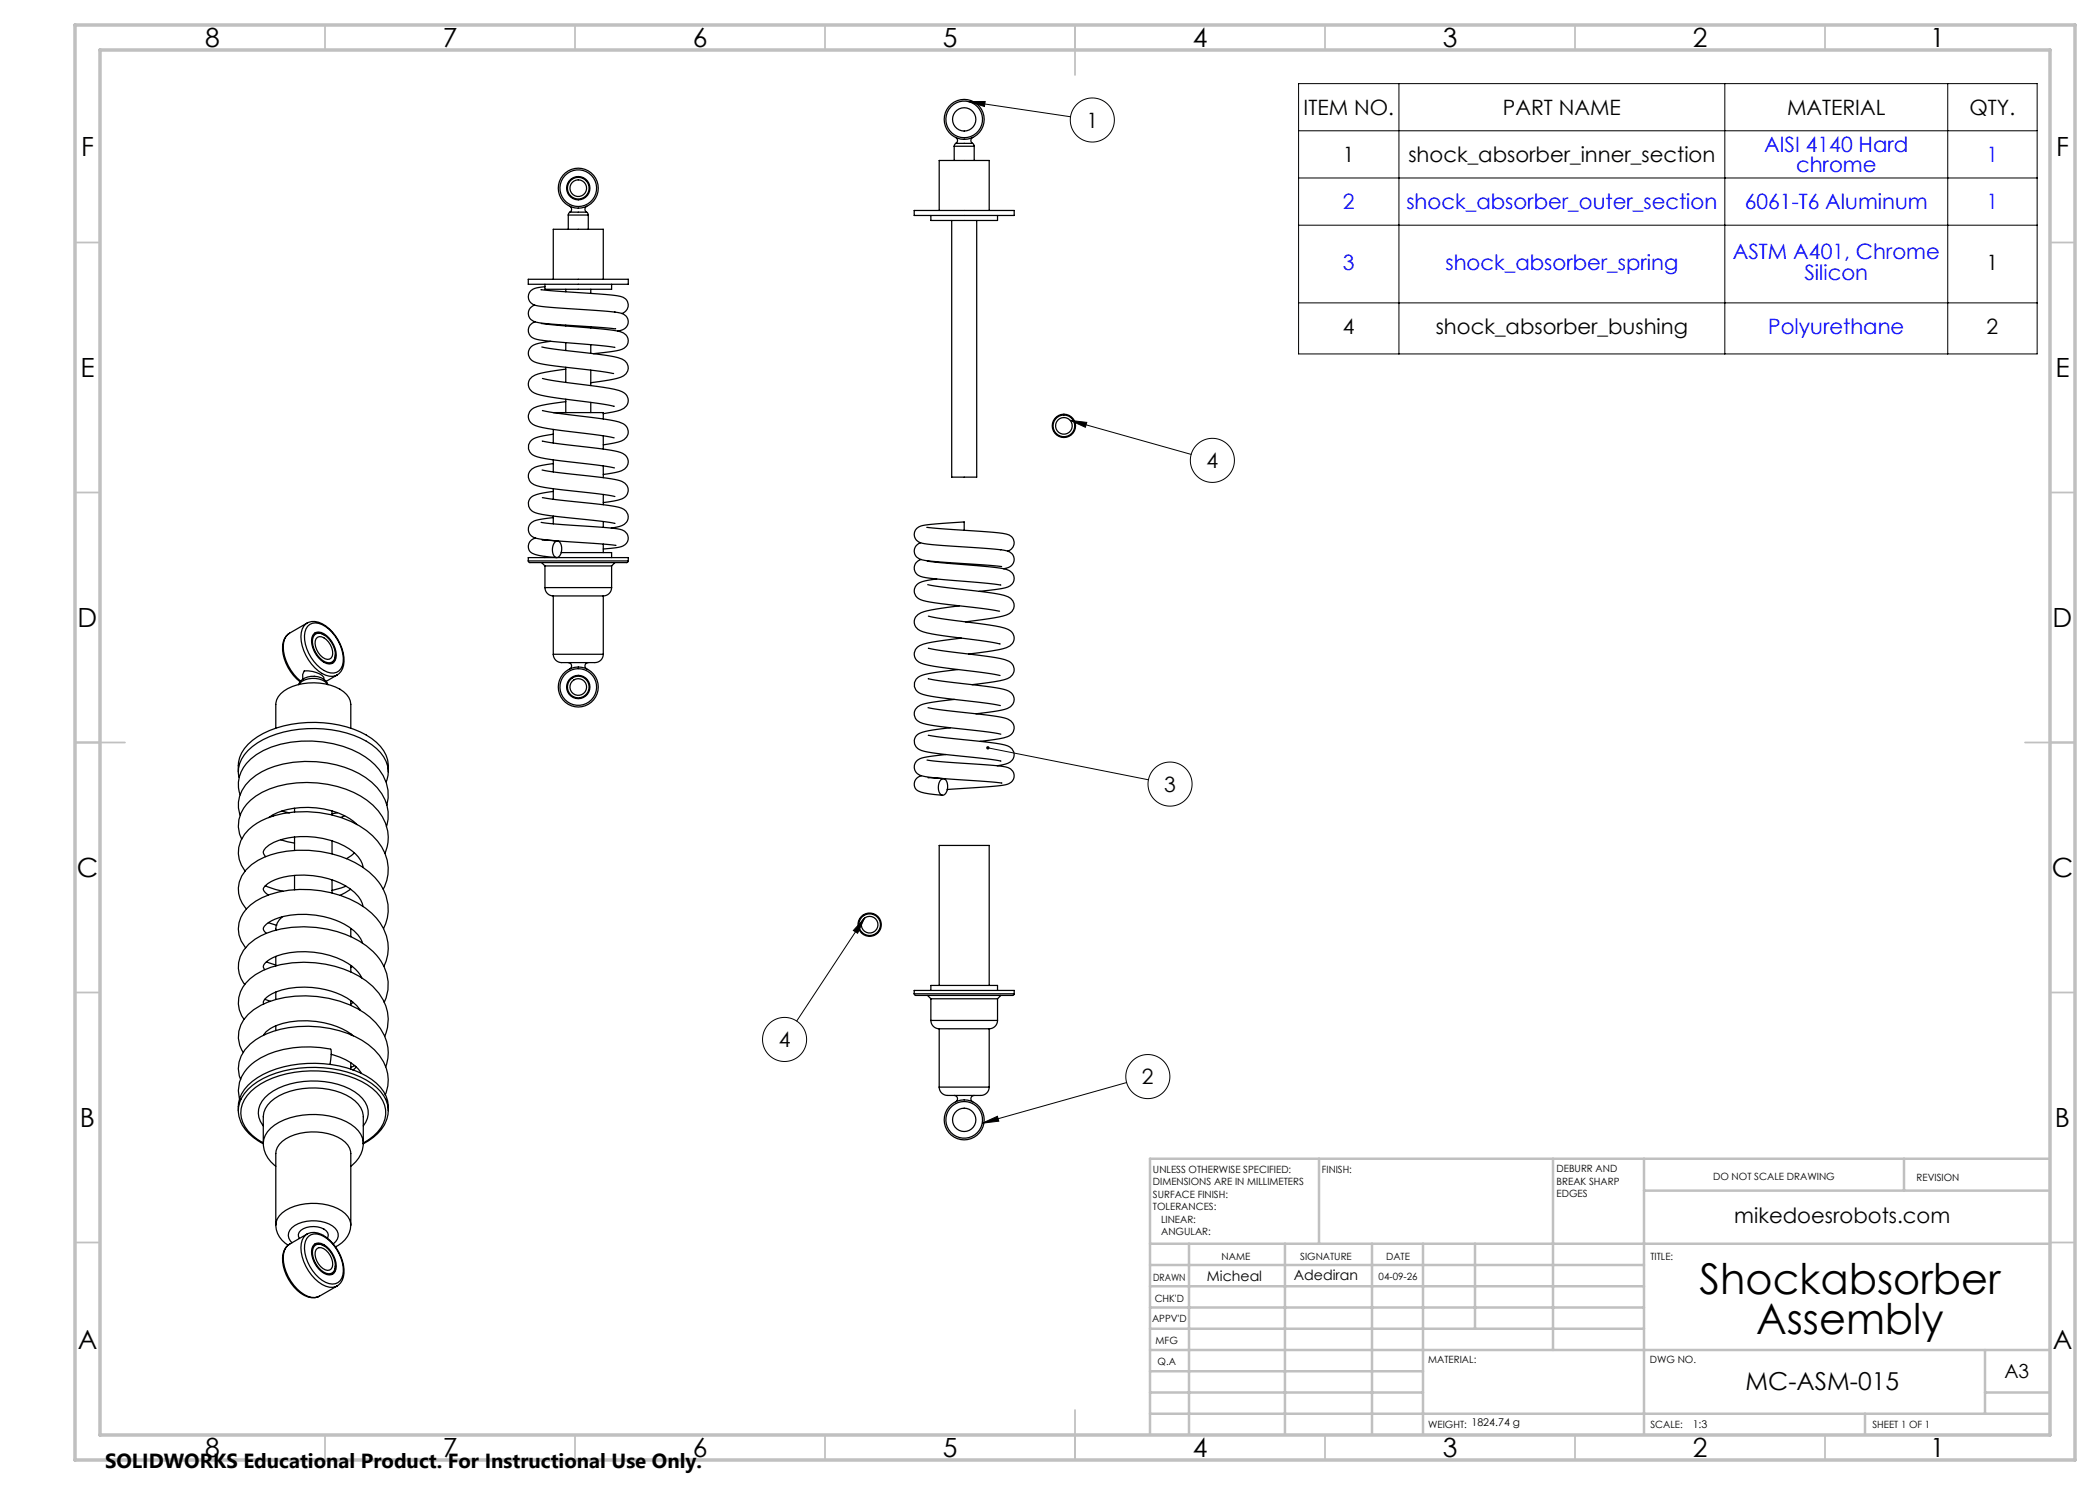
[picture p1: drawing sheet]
<svg xmlns="http://www.w3.org/2000/svg" width="420mm" height="297mm" viewBox="0 0 420 297" stroke-linecap="round" stroke-linejoin="round" font-family="sans-serif">
<g fill="none" stroke="#000" stroke-width=".25">
<path d="M190.8 29.2h4M190.8 29.2v2.9M191.1 27.5a.67 .67 0 0 1 .1 1.2M191.2 28.7l-.4 .5M191.2 28.7h3.3M194.5 28.7l.3 .5M194.6 27.5a.67 .67 0 0 0-.1 1.2M194.8 29.2v2.9M105.7 55.9h20v1h-20zM108.2 58l8.4 .6a42.8 42.8 0 0 1 8 .9 1.72 1.72 0 0 1 1 1.7 1.72 1.72 0 0 1-1.3 1.5M109 57.3l-1.2 .2a1.92 1.92 0 0 0-1.9 2.7 2.92 2.92 0 0 0 2.5 1.1l14.6 1.1M109 56.9v1h13.3v-1"/>
<path d="M110.7 55.9v-10h10v10M113.2 57.9v.5M113.7 43h4M113.7 43v2.9M113.9 41.3a.67 .67 0 0 1 .1 1.1M114 42.4l-.3 .6M114 42.4h3.3M117.3 42.4l.4 .6M117.4 41.3a.67 .67 0 0 0-.1 1.1M117.7 43v2.9M118.2 57.9v.8M182.8 42.1h20v1h-20z"/>
<path d="M186.2 43.1v1h13.3v-1M187.8 42.1v-10h10v10M190.3 44.1v51.3h5v-51.3M106.9 61a1.74 1.74 0 0 0-1.2 1.9 1.74 1.74 0 0 0 1.5 1.5l3.3 .4 12.6 1M107 64.4a1.79 1.79 0 0 0-1.3 1.9 1.79 1.79 0 0 0 1.7 1.6l15.6 1.6M108.3 64.7l9.8 .9a24.7 24.7 0 0 1 6.6 1 1.83 1.83 0 0 1 .9 2 1.83 1.83 0 0 1-1.7 1.4l-5.2 .7M108.4 69.4l7.4 1a40.7 40.7 0 0 1 8.6 1.4 1.9 1.9 0 0 1 1.2 2 1.9 1.9 0 0 1-1.5 1.7l-2.4 .5-3.5 .5M108.5 75.7l7 1.1a46 46 0 0 1 8.9 1.6 1.91 1.91 0 0 1 1.2 1.9 1.91 1.91 0 0 1-1.5 1.7l-3.4 .7M110.2 68.3l-2.4 .3a2.04 2.04 0 0 0-1.8 3l.8 .8a43.8 43.8 0 0 0 9.1 1.4l6.8 .9M113.2 73.8h-.2a19.3 19.3 0 0 0-6.6 1.6 1.94 1.94 0 0 0-.7 2 1.94 1.94 0 0 0 1.7 1.4l2.9 .6 9.7 1.3 2.8 .6M113.2 65v.2M113.2 68.5v1.6"/>
<path d="M113.2 73.5v3M113.2 79.8v2.7M118.2 65.3v.3M118.2 68.9v1.8M118.2 74v3.1M122.9 62.4a2.57 2.57 0 0 1 2.7 1.4 1.95 1.95 0 0 1-2.1 2.4M108.4 94l7.3 1a46 46 0 0 1 8.7 1.3 1.84 1.84 0 0 1 1.3 1.8 1.84 1.84 0 0 1-1.3 1.7l-3.7 .7M108.4 88.2l7.5 1.1a40.6 40.6 0 0 1 8.7 1.4 1.92 1.92 0 0 1 1 2.2 1.92 1.92 0 0 1-1.9 1.4l-3 .6M108.5 99.5l7.2 .9a52.9 52.9 0 0 1 8.6 1.2 1.87 1.87 0 0 1 1.3 2.1 1.87 1.87 0 0 1-1.7 1.6l-1.6 .3M108.5 82.1l7.5 1.1a39.3 39.3 0 0 1 8.6 1.5 1.87 1.87 0 0 1 1 1.9 1.87 1.87 0 0 1-1.3 1.6l-3.6 .8M110.7 86.8l-2.9 .6a2.01 2.01 0 0 0-2 1.3 2.01 2.01 0 0 0 .8 2.3 30.8 30.8 0 0 0 8.2 1.5l8.1 1.1M110.7 92.7l-2.9 .5a2.12 2.12 0 0 0-2.1 2.3 2.39 2.39 0 0 0 2.4 1.8l12.5 1.6 2.4 .4"/>
<path d="M110.7 98.3a8.8 8.8 0 0 0-4.6 1.3 1.83 1.83 0 0 0 1 3 113.9 113.9 0 0 0 13.1 1.6l2.8 .5M110.7 82.5h10v1.3M110.7 85.9v2.7M110.7 92v2.4M110.7 97.7v2.2M113.2 80.3a30.3 30.3 0 0 0-6.4 1.3 1.87 1.87 0 0 0-1.1 1.8 1.87 1.87 0 0 0 1.3 1.7 82.8 82.8 0 0 0 11.8 1.8l4 .7M118.2 80.5v2M120.7 87.2v2.6M120.7 93.2v2.3M120.7 98.9v2M105.7 112.2l.3 .3h19.3l.4-.3M105.7 112.2v-.7h20v.7"/>
<path d="M105.7 112.2h20M107.1 107.6a1.66 1.66 0 0 0-1.4 1.6 1.66 1.66 0 0 0 1.3 1.7l1.6 .3 2.7 .3M108.2 104.5l11.5 .9a15.1 15.1 0 0 1 5.2 .9 1.76 1.76 0 0 1 .7 1.9 1.76 1.76 0 0 1-1.6 1.2l-3.3 .4M108.3 112.5l.7 .7M108.4 108l3.1 .2M109 117.5a1.67 1.67 0 0 0 1.7 1.7M109 113.2h13.3M109 117.5h13.3M109 111.3v.2M109 113.2v4.3M110.7 103.5l-2.1 .3a3.2 3.2 0 0 0-2.8 1.3 2 2 0 0 0 2.1 2.7l15.3 1.3M110.7 119.2h10"/>
<path d="M110.7 103.2v1.6M110.7 108.1h.1M110.7 119.2v11.7M111 108.4a.76 .76 0 0 1 .8-.1 .76 .76 0 0 1 .5 .8v.9a1.34 1.34 0 0 1-1.1 1.5 2.12 2.12 0 0 1-.2-3.1zM112.2 110.5h10.1v1M120.7 104.3v1.2M120.7 108.8v1.7M120.7 119.2v11.7M122.3 117.5a1.67 1.67 0 0 1-1.6 1.7M122.3 113.2v4.3M123 112.5l-.7 .7M184.1 108.6a1.74 1.74 0 0 0-1.3 1.8 1.74 1.74 0 0 0 1.6 1.6l3.2 .4 12.7 .9"/>
<path d="M184.2 111.9a1.79 1.79 0 0 0-1.4 1.9 1.79 1.79 0 0 0 1.8 1.6l15.6 1.6M185.4 105.5l8.4 .6a42.8 42.8 0 0 1 8 .9 1.72 1.72 0 0 1 1 1.7 1.72 1.72 0 0 1-1.3 1.5M185.5 112.2l9.8 .9a24.7 24.7 0 0 1 6.6 1 1.83 1.83 0 0 1 .9 2.1 1.83 1.83 0 0 1-1.7 1.4l-5.3 .7M185.5 116.9l7.5 1a40.7 40.7 0 0 1 8.6 1.5 1.9 1.9 0 0 1 1.2 1.9 1.9 1.9 0 0 1-1.5 1.7l-2.4 .6-5.8 .8M187.3 115.8l-2.3 .4a2.04 2.04 0 0 0-1.9 3l.9 .7a43.8 43.8 0 0 0 9 1.4l6.9 .9M192.8 106.1v-1.7l-1.3 .1a31.5 31.5 0 0 0-7.8 .9 1.81 1.81 0 0 0-.7 2.1 1.81 1.81 0 0 0 1.9 1.2l15.3 1.2M200.1 109.9a2.57 2.57 0 0 1 2.6 1.4 1.95 1.95 0 0 1-2 2.4M57.9 126.7a3.4 3.4 0 0 0-1.2 3.6 9.8 9.8 0 0 0 3.4 5.9M57.9 126.7a3.3 3.3 0 0 0-1.4 3.3 9.3 9.3 0 0 0 3.5 6.4M59.8 136.9a4 4 0 0 1 5.7 0M60.6 135.8a1.78 1.78 0 0 1 .2-1.6 5 5 0 0 1 4 1.3v.4M61.4 124.6l-3.5 2.1"/>
<path d="M61.5 124.6a3.4 3.4 0 0 0-1.3 3.6 9.2 9.2 0 0 0 5 6.9 2.57 2.57 0 0 0 2.2-.1M61.5 124.6a3.4 3.4 0 0 1 3.7 .6 8.7 8.7 0 0 1 3.5 7.9 2.69 2.69 0 0 1-1.3 1.9M61.5 125.3a2.61 2.61 0 0 1 3.6 0 8 8 0 0 1 3.4 7.8 2.11 2.11 0 0 1-3 1.3 8.1 8.1 0 0 1-4.5-8zM62.8 126.7a2.28 2.28 0 0 1 3.1 .9 4.6 4.6 0 0 1 1.1 4.5 1.45 1.45 0 0 1-2.2 .4 5.2 5.2 0 0 1-2.4-4.9zM62.9 127a2.1 2.1 0 0 1 2.9 .8 4.1 4.1 0 0 1 1 4.3 1.48 1.48 0 0 1-2.3 0 4.6 4.6 0 0 1-1.8-4.8zM62.9 126.6a1.83 1.83 0 0 1 1.9 .3M63.5 127.5a2.19 2.19 0 0 1 2.6 1.5 2.01 2.01 0 0 1-.2 2.8 2.6 2.6 0 0 1-2.6-1.9 2.16 2.16 0 0 1 .2-2.4zM65.6 136.9a3.2 3.2 0 0 0-4.1-1.5 2.38 2.38 0 0 0-1.8 1.6M67.1 130.9a2.06 2.06 0 0 1-.7 1.8M67.4 135l-2.2 1.3M110.7 130.9a1.92 1.92 0 0 0 2.4 1.6h4.6a2.93 2.93 0 0 0 2.7-.7l.3-.9M110.7 130.9h10"/>
<path d="M113.7 132.5a.67 .67 0 0 1 .6 .5 .67 .67 0 0 1-.4 .8M117.7 132.5a.67 .67 0 0 0-.7 .5 .67 .67 0 0 0 .4 .8M185.6 135.8l7.5 1a40.6 40.6 0 0 1 8.7 1.4 1.92 1.92 0 0 1 1 2.2 1.92 1.92 0 0 1-1.9 1.5l-5.7 .9M185.7 123.2l7 1.1a46 46 0 0 1 8.9 1.6 1.91 1.91 0 0 1 1.2 2 1.91 1.91 0 0 1-1.5 1.6l-3.1 .7-4.5 .6M185.7 129.7l7.4 1a39.3 39.3 0 0 1 8.7 1.5 1.87 1.87 0 0 1 1 1.9 1.87 1.87 0 0 1-1.3 1.6l-2.6 .6-4.5 .6M190.9 139.9h-.6a30 30 0 0 0-6.2 1.1 1.89 1.89 0 0 0-1.2 2 1.89 1.89 0 0 0 1.7 1.7l3.3 .6 8.6 1 3.7 .5M191.6 133.9a34.3 34.3 0 0 0-7.6 1.3 1.92 1.92 0 0 0-1.1 2.1 1.92 1.92 0 0 0 1.7 1.6l3 .6 8.8 1 3.7 .6M191.9 121.2h-.5a37.4 37.4 0 0 0-7.2 1.3 1.96 1.96 0 0 0-1.3 2.1 1.96 1.96 0 0 0 1.7 1.8l2.9 .6 9.7 1.3 2.8 .5M192.3 127.6l-1.5 .2a32 32 0 0 0-6.9 1.3 1.87 1.87 0 0 0-1.1 1.9 1.87 1.87 0 0 0 1.4 1.6 82.8 82.8 0 0 0 11.8 1.8l4 .7M47.7 154.4a7.1 7.1 0 0 1 3.8-7 23.2 23.2 0 0 1 21.8-.4 7.8 7.8 0 0 1 4.4 5.9v1.5M47.8 155.4a6.1 6.1 0 0 1 2.7-6.1 21.4 21.4 0 0 1 15.8-3.3 16 16 0 0 1 9.8 4.5 5.5 5.5 0 0 1 1.1 5.9M48 159a6.4 6.4 0 0 1 2.1-7.2 16.5 16.5 0 0 1 10.2-3.6 19.8 19.8 0 0 1 14.7 4.7 8.1 8.1 0 0 1 2.4 8.1"/>
<path d="M55.2 145.6v-4.7a3.8 3.8 0 0 1 2.4-3.2 11.5 11.5 0 0 1 11.1 .6 3.3 3.3 0 0 1 1.5 2.6v4.7M184.3 155.1a1.66 1.66 0 0 0-1.5 1.7 1.66 1.66 0 0 0 1.4 1.6l1.6 .4 2.7 .3M185.4 152l11.5 .9a15.1 15.1 0 0 1 5.2 .9 1.76 1.76 0 0 1 .6 1.9 1.76 1.76 0 0 1-1.6 1.2l-2.8 .4-8.8 .6M185.6 141.5l7.3 1a46 46 0 0 1 8.7 1.3 1.84 1.84 0 0 1 1.2 1.8 1.84 1.84 0 0 1-1.3 1.7l-1.6 .5-3.9 .5M185.6 155.6l3.1 .1M185.7 147.1l7.2 .9a52.9 52.9 0 0 1 8.6 1.2 1.87 1.87 0 0 1 1.3 2 1.87 1.87 0 0 1-1.7 1.6l-1.7 .4M188.2 156a.76 .76 0 0 1 .8-.2 .76 .76 0 0 1 .5 .8v.9a1.34 1.34 0 0 1-1.1 1.5 2.12 2.12 0 0 1-.2-3zM189.2 150.9l-3.4 .4a3.2 3.2 0 0 0-2.8 1.3 2 2 0 0 0 2.1 2.7l15.3 1.3M190.1 145.6a22.9 22.9 0 0 0-6.4 1.2 1.81 1.81 0 0 0-.8 1.8 1.81 1.81 0 0 0 1.4 1.5 113.9 113.9 0 0 0 13 1.7l2.9 .4M48.1 163.1a6.7 6.7 0 0 1 3.1-8 20.3 20.3 0 0 1 16.1-2.1 13.9 13.9 0 0 1 9.7 7 7.4 7.4 0 0 1 .3 5.3M48.3 167.8a6.7 6.7 0 0 1 2.9-8.6 20.5 20.5 0 0 1 16.3-1.9 15 15 0 0 1 9 6.1 7.9 7.9 0 0 1 .5 7.3M49 174.2a5.9 5.9 0 0 1 .7-8.3 14.1 14.1 0 0 1 9.2-3.5 20.7 20.7 0 0 1 15.6 4.7 8.7 8.7 0 0 1 2.1 10.7"/>
<path d="M53.1 177.2l2 .7 1.5 .3M53.1 171.3v-.1a1.02 1.02 0 0 1 0-1.6 12.1 12.1 0 0 1 8.3-2.3 14.2 14.2 0 0 1 10.2 4.1 3.9 3.9 0 0 1 1 2.1M53.7 179l-.7-.5-.3-.7a1.53 1.53 0 0 1 .8-1.1 15.3 15.3 0 0 1 12.2-1 11.2 11.2 0 0 1 6.5 4.3l.4 1.3M53.8 163.5a12.6 12.6 0 0 1 7.9-2 14.1 14.1 0 0 1 9.7 3.4M54.4 163.1l.3 .1M56.2 168l2.7 .6M56.4 162.2l1.5 .4M58.9 161.6v.8M58.9 167.4v2.7M58.9 175.1v2.9M66.4 162.2v.8M66.4 168.2v2.6"/>
<path d="M66.4 176v2.6M67.5 162.6l-1.1 .1M68.9 163.1l-.8 .4M69.2 177.2l-2.8 .9M70.1 177.8l-2.1 1.3M70.9 170.6l-1.6 1.1M49 196.9a5.7 5.7 0 0 1 .8-8.1 14.5 14.5 0 0 1 8.5-3.3 21.2 21.2 0 0 1 16.3 4.8 8.9 8.9 0 0 1 2.2 10.2M49.1 189.6a5.8 5.8 0 0 1 1-8.6 16 16 0 0 1 9.8-3.1 20.9 20.9 0 0 1 14.4 4.7 8.9 8.9 0 0 1 2.5 10.7M49.3 181.8a5.7 5.7 0 0 1 1-8.9 16.9 16.9 0 0 1 11.5-2.8 19.6 19.6 0 0 1 13.2 5.4 8.9 8.9 0 0 1 1.7 10.2M53 193.9l-.2-.1a1.11 1.11 0 0 1 .7-1.6 13.4 13.4 0 0 1 9.2-1.8 12.9 12.9 0 0 1 9.3 4.5l.4 .7M53 199.8l1.1 .5M53.3 186.7l-.4-.4a.7 .7 0 0 1 0-1 9.5 9.5 0 0 1 6.7-2.4 15.2 15.2 0 0 1 12 4.1l.5 .7 .4 1"/>
<path d="M53.3 192.4l1.9 .6M53.7 184.5l1.7 .5M55.2 191.3v1.9M55.2 198.4v1.5M56.5 183.4a3.2 3.2 0 0 0-1.3 2.7M70.2 185.8v1.5M70.2 193.1v1.3M70.3 185.7l-.2 .1M70.5 193.3l-.3 .2M182.8 198.8l.4 .3h19.3l.3-.3M182.8 198.8v-.7h20v.7M182.8 198.8h20"/>
<path d="M185.5 199.1l.7 .7M186.2 199.8h13.3M186.2 198.1v-1h13.3v1M186.2 199.8v4.3M187.8 197.1v-28h10v28M199.5 199.8v4.3M200.2 199.1l-.7 .7M48.1 215.9a6.1 6.1 0 0 1 1.9-7.1 17.2 17.2 0 0 1 11.7-3.5 19.4 19.4 0 0 1 13.2 4.7 7.9 7.9 0 0 1 2.1 9M48.7 210.5a6.1 6.1 0 0 1 2-8.5 19.8 19.8 0 0 1 15-2.3 16.5 16.5 0 0 1 10.4 6 8.2 8.2 0 0 1 1 7.7M48.8 203.9a5.8 5.8 0 0 1 1.2-8.2 16.4 16.4 0 0 1 10.8-3.3 20.3 20.3 0 0 1 13.7 4.9 8.7 8.7 0 0 1 2.4 10M52.7 207.1a6 6 0 0 1 3.9-2.4 17 17 0 0 1 14.1 2.5M52.7 200.8a1.55 1.55 0 0 1 1.1-1.7 16.3 16.3 0 0 1 13.4-.5 9.3 9.3 0 0 1 4.9 3.5"/>
<path d="M55.2 205.2v.9M66.1 209.9a7 7 0 0 1-.1 3M66.1 209.8a21.4 21.4 0 0 0-14 1.8 8 8 0 0 0-4.4 6.5l.3 1.8M66.2 210.9a9.3 9.3 0 0 1 6.1 3.8M70.2 200.1v1M70.2 206.8v.2M70.2 212.5v1.3M70.6 200.5l-.4 .3M70.9 213.1l-.7 .4M71.3 213.4l-.7 .6M186.2 204.1a1.67 1.67 0 0 0 1.6 1.7M186.2 204.1h13.3"/>
<path d="M187.8 217.4a1.92 1.92 0 0 0 2.5 1.7h4.6a2.93 2.93 0 0 0 2.7-.8l.2-.9M187.8 205.8h10M187.8 217.4h10M187.8 205.8v11.6M190.8 219.1a.67 .67 0 0 1 .7 .5 .67 .67 0 0 1-.4 .8M194.8 219.1a.67 .67 0 0 0-.6 .5 .67 .67 0 0 0 .4 .8M197.8 205.8v11.6M199.5 204.1a1.67 1.67 0 0 1-1.7 1.7M47.7 222.1a7 7 0 0 1 3.8-6.6 23.2 23.2 0 0 1 21.8-.3 7.8 7.8 0 0 1 4.4 5.9v1M48.2 224.4a5.9 5.9 0 0 1 2.3-7.3 21.4 21.4 0 0 1 15.8-3.4 16 16 0 0 1 9.8 4.6 5.5 5.5 0 0 1 1 6.1M48.2 224.5a9.5 9.5 0 0 0 4.5 4.3M52.7 225.2a4.2 4.2 0 0 1 1-6.4 16.4 16.4 0 0 1 13.9-1.9 8.6 8.6 0 0 1 5.8 4.3 3.9 3.9 0 0 1-.7 4"/>
<path d="M52.7 228.6a7.6 7.6 0 0 1-4.5-5.9 6.9 6.9 0 0 1 3.9-5.9 22.4 22.4 0 0 1 21.4 .2 6.9 6.9 0 0 1 3.6 5.9 7.4 7.4 0 0 1-4.4 5.7M52.7 228.7a5.6 5.6 0 0 0 2.5 4.5M56.4 228.3a11 11 0 0 1 12.6 .1 3.1 3.1 0 0 1 1.2 2.3v14.3a3.9 3.9 0 0 0-2.7-3.3 11.4 11.4 0 0 0-11.1 .9 3.2 3.2 0 0 0-1.2 2.4v-14.3a3.2 3.2 0 0 1 1.2-2.4zM72.7 228.7v-5.3a4.7 4.7 0 0 0-2.5-3.8 15.3 15.3 0 0 0-15.3 .1 4.5 4.5 0 0 0-2.2 3.7v5.3a4.9 4.9 0 0 1 3.1-4.2 15.5 15.5 0 0 1 14.4 .4 4.6 4.6 0 0 1 1 7.4l-1 .9M77.1 224.5a9.4 9.4 0 0 1-4.5 4.3M55.2 245a4.6 4.6 0 0 0 2.4 4M58 248.8a3.4 3.4 0 0 0-1.5 3.6 8.7 8.7 0 0 0 5.1 7 2.64 2.64 0 0 0 2.3-.2M58.4 248.6a2.02 2.02 0 0 1 .6-3.5 7.3 7.3 0 0 1 8 .6 1.95 1.95 0 0 1-.3 3.1M61.4 246.8a3.4 3.4 0 0 0-1.2 3.6 9.2 9.2 0 0 0 5 6.9 2.59 2.59 0 0 0 3.6-2.6 8.6 8.6 0 0 0-5.2-8.1 2.57 2.57 0 0 0-2.2 .2M61.4 246.8l-3.5 2a3.4 3.4 0 0 0-1.2 3.7 9.2 9.2 0 0 0 4.9 6.8 2.57 2.57 0 0 0 2.3-.1l3.5-2M61.7 247.2a2.94 2.94 0 0 1 3.8 .6 8.3 8.3 0 0 1 3.1 7.2 2.19 2.19 0 0 1-3.5 1.5 8.3 8.3 0 0 1-4.2-7.5l.5-1.3zM62.8 249.3a1.5 1.5 0 0 1 2.3 0 4.5 4.5 0 0 1 1.8 4.8 1.35 1.35 0 0 1-2.2 .3 4.8 4.8 0 0 1-2.1-4.7z"/>
<path d="M62.8 248.9a2.28 2.28 0 0 1 3.1 .9 4.6 4.6 0 0 1 1.1 4.5 1.45 1.45 0 0 1-2.2 .4 5.2 5.2 0 0 1-2.4-4.9zM62.9 248.8a1.93 1.93 0 0 1 1.9 .3M63.5 249.7a2.14 2.14 0 0 1 2.5 1.4 2.06 2.06 0 0 1-.1 2.9 2.54 2.54 0 0 1-2.5-1.8 2.22 2.22 0 0 1 .1-2.5zM65.5 247.6a1.23 1.23 0 0 0-.7-1.8 4.2 4.2 0 0 0-5 .7l-.1 .4 .2 .8M67.1 253.1v.2a1.85 1.85 0 0 1-.7 1.6M70.2 245a4.9 4.9 0 0 1-3.1 4.4"/>
<circle cx="115.7" cy="37.6" r="2.33"/>
<circle cx="115.7" cy="37.6" r="2.17"/>
<circle cx="115.7" cy="37.6" r="1.67"/>
<circle cx="115.7" cy="37.6" r="4"/>
<circle cx="115.7" cy="37.6" r="3.7"/>
<circle cx="192.8" cy="23.9" r="4"/>
<circle cx="192.8" cy="23.9" r="3.7"/>
<circle cx="192.8" cy="23.9" r="2.33"/>
<circle cx="212.8" cy="85.2" r="2.33"/>
<circle cx="212.8" cy="85.2" r="1.67"/>
<circle cx="212.8" cy="85.2" r="2.17"/>
<circle cx="115.7" cy="137.4" r="3.7"/>
<circle cx="115.7" cy="137.4" r="2.17"/>
<circle cx="115.7" cy="137.4" r="1.67"/>
<circle cx="115.7" cy="137.4" r="4"/>
<circle cx="115.7" cy="137.4" r="2.33"/>
<circle cx="173.9" cy="184.9" r="1.67"/>
<circle cx="173.9" cy="184.9" r="2.33"/>
<circle cx="173.9" cy="184.9" r="2.17"/>
<circle cx="192.8" cy="224" r="4"/>
<circle cx="192.8" cy="224" r="3.7"/>
<circle cx="192.8" cy="224" r="2.33"/>
</g>
<g fill="none" stroke="#000" stroke-width=".2">
<path d="M259.7 16.7h147.7v54.1h-147.7zM279.8 16.7v54.1M345 16.7v54.1M389.5 16.7v54.1M193.7 20.3h3.3l-.1 1zM193.7 20.3l20.4 3.1M259.7 26.2h147.7M259.7 35.6h147.7M259.7 45h147.7M259.7 60.6h147.7M214 84.1l3.3 .4-.2 1zM214 84.1l24.2 6.8"/>
<path d="M197.6 149.6l32.1 6.4M172.9 183.6l-1.4 3.1-.8-.6zM172.9 183.6l-13.6 20.6M225.3 216.5l-28.9 8.1M196.4 224.6l3.1-1.3 .3 .9z"/>
<circle cx="218.5" cy="24" r="4.4"/>
<circle cx="242.5" cy="92.1" r="4.4"/>
<circle cx="234" cy="156.8" r="4.4"/>
<circle cx="156.9" cy="207.9" r="4.4"/>
<circle cx="229.6" cy="215.3" r="4.4"/>
</g>
<g fill="none" stroke="#c0c0c0" stroke-width=".35">
<path d="M65 5v5M115 5v5M165 5v5M215 5v10M265 5v5M315 5v5M365 5v5M15 48.5h5M410 48.5h5M15 98.5h5M410 98.5h5M15 148.5h10"/>
<path d="M405 148.5h10M15 198.5h5M410 198.5h5M15 248.5h5M410 248.5h5M65 287v5M115 287v5M165 287v5M215 282v10M265 287v5M315 287v5M365 287v5"/>
</g>
<g fill="none" stroke="#c0c0c0" stroke-width=".5">
<path d="M263.8 231.8v17M310.6 231.8v38.2M328.8 231.8v55.2M328.8 238.1h81.2M380.8 231.8v6.3M410 231.8h-180v55.2M230 248.8h180M230 257.3h98.8M230 253h98.8M237.8 248.8v38.2M257 248.8v38.2M274.4 248.8v38.2"/>
<path d="M284.6 248.8v38.2M295 248.8v17M230 265.8h98.8M230 261.5h98.8M230 278.5h54.6M230 274.3h54.6M230 270h180M397 278.5h13M397 270v12.8M230 282.8h180M373 282.8v4.2"/>
</g>
<path d="M15 5h400v287h-400zM20 10h390v277h-390z" fill="none" stroke="#c0c0c0" stroke-width=".7"/>
<path d="M193.7 20.3h3.3l-.1 1zM196.4 224.6l3.1-1.3 .3 .9zM197.3 149.3l-.1 .2 .4 .1-.4-.1a.34 .34 0 0 0 .4 .4 .34 .34 0 0 0 .3-.5 .34 .34 0 0 0-.6-.1zM172.9 183.6l-1.4 3.1-.8-.6zM214 84.1l3.3 .4-.2 1z" fill="#000"/>
<g font-size="8.5">
<text x="339.9" y="258.8">Shockabsorber</text>
<text x="351.2" y="266.9">Assembly</text>
</g>
<g font-size="5.3">
<text x="41" y="9.5">8</text>
<text x="88.5" y="9.5">7</text>
<text x="138.5" y="9.5">6</text>
<text x="188.5" y="9.5">5</text>
<text x="238.5" y="9.5">4</text>
<text x="288.5" y="9.5">3</text>
<text x="338.5" y="9.5">2</text>
<text x="386" y="9.5">1</text>
<text x="16.2" y="31.3">F</text>
<text x="411.2" y="31.3">F</text>
<text x="16.1" y="75.5">E</text>
<text x="411.1" y="75.5">E</text>
<text x="15.5" y="125.5">D</text>
<text x="410.5" y="125.5">D</text>
<text x="15.4" y="175.5">C</text>
<text x="410.4" y="175.5">C</text>
<text x="16" y="225.5">B</text>
<text x="411" y="225.5">B</text>
<text x="15.5" y="269.8">A</text>
<text x="410.5" y="269.8">A</text>
<text x="41" y="291.5">8</text>
<text x="88.5" y="291.5">7</text>
<text x="138.5" y="291.5">6</text>
<text x="188.5" y="291.5">5</text>
<text x="238.5" y="291.5">4</text>
<text x="288.5" y="291.5">3</text>
<text x="338.5" y="291.5">2</text>
<text x="386" y="291.5">1</text>
</g>
<text font-size="4.9" x="349.1" y="277.9">MC-ASM-015</text>
<g font-size="4.2">
<text x="260.7" y="23">ITEM NO.</text>
<text x="300.6" y="23">PART NAME</text>
<text x="357.4" y="23">MATERIAL</text>
<text x="393.9" y="23">QTY.</text>
<text x="217.3" y="25.5">1</text>
<text x="268.6" y="32.4">1</text>
<text x="281.7" y="32.4">shock_absorber_inner_section</text>
<text x="397.3" y="53.9">1</text>
<text x="268.6" y="66.8">4</text>
<text x="287.2" y="66.8">shock_absorber_bushing</text>
<text x="397.3" y="66.8">2</text>
<text x="241.3" y="93.6">4</text>
<text x="232.8" y="158.3">3</text>
<text x="155.7" y="209.4">4</text>
<text x="228.4" y="216.8">2</text>
<text x="346.9" y="244.6">mikedoesrobots.com</text>
</g>
<g font-size="4.2" fill="#00f">
<text x="352.8" y="30.3">AISI 4140 Hard</text>
<text x="359.2" y="34.5">chrome</text>
<text x="397.3" y="32.4">1</text>
<text x="268.6" y="41.8">2</text>
<text x="281.3" y="41.8">shock_absorber_outer_section</text>
<text x="349" y="41.8">6061-T6 Aluminum</text>
<text x="397.3" y="41.8">1</text>
<text x="268.6" y="53.9">3</text>
<text x="289.1" y="53.9">shock_absorber_spring</text>
<text x="346.6" y="51.9">ASTM A401, Chrome</text>
<text x="360.9" y="56.1">Silicon</text>
<text x="353.6" y="66.8">Polyurethane</text>
</g>
<text font-size="4.1" x="21" y="293.7">SOLIDWORKS Educational Product. For Instructional Use Only.</text>
<text font-size="3.9" x="400.9" y="275.5">A3</text>
<g font-size="2.8">
<text x="241.4" y="256.1">Micheal</text>
<text x="258.8" y="256">Adediran</text>
</g>
<text font-size="2.1" x="338.5" y="285.6">1:3</text>
<g font-size="2">
<text x="230.6" y="234.6">UNLESS OTHERWISE SPECIFIED:</text>
<text x="230.6" y="237.1">DIMENSIONS ARE IN MILLIMETERS</text>
<text x="230.6" y="239.6">SURFACE FINISH:</text>
<text x="264.4" y="234.6">FINISH:</text>
<text x="311.3" y="234.5">DEBURR AND</text>
<text x="311.3" y="237">BREAK SHARP</text>
<text x="311.3" y="239.5">EDGES</text>
<text x="342.6" y="236">DO NOT SCALE DRAWING</text>
<text x="383.3" y="236.2">REVISION</text>
<text x="230.6" y="242.1">TOLERANCES:</text>
<text x="232.2" y="244.6">LINEAR:</text>
<text x="232.2" y="247.1">ANGULAR:</text>
<text x="244.3" y="252">NAME</text>
<text x="260" y="251.9">SIGNATURE</text>
<text x="277.2" y="251.9">DATE</text>
<text x="330.1" y="251.9">TITLE:</text>
<text x="230.6" y="256.1">DRAWN</text>
<text x="275.7" y="255.9">04-09-26</text>
<text x="230.9" y="260.3">CHK'D</text>
<text x="230.4" y="264.4">APPV'D</text>
<text x="231.1" y="268.8">MFG</text>
<text x="231.5" y="273">Q.A</text>
<text x="285.6" y="272.5">MATERIAL:</text>
<text x="330" y="272.5">DWG NO.</text>
<text x="285.6" y="285.5">WEIGHT: 1824.74 g</text>
<text x="330.1" y="285.6">SCALE:</text>
<text x="374.5" y="285.6">SHEET 1 OF 1</text>
</g>
</svg>
